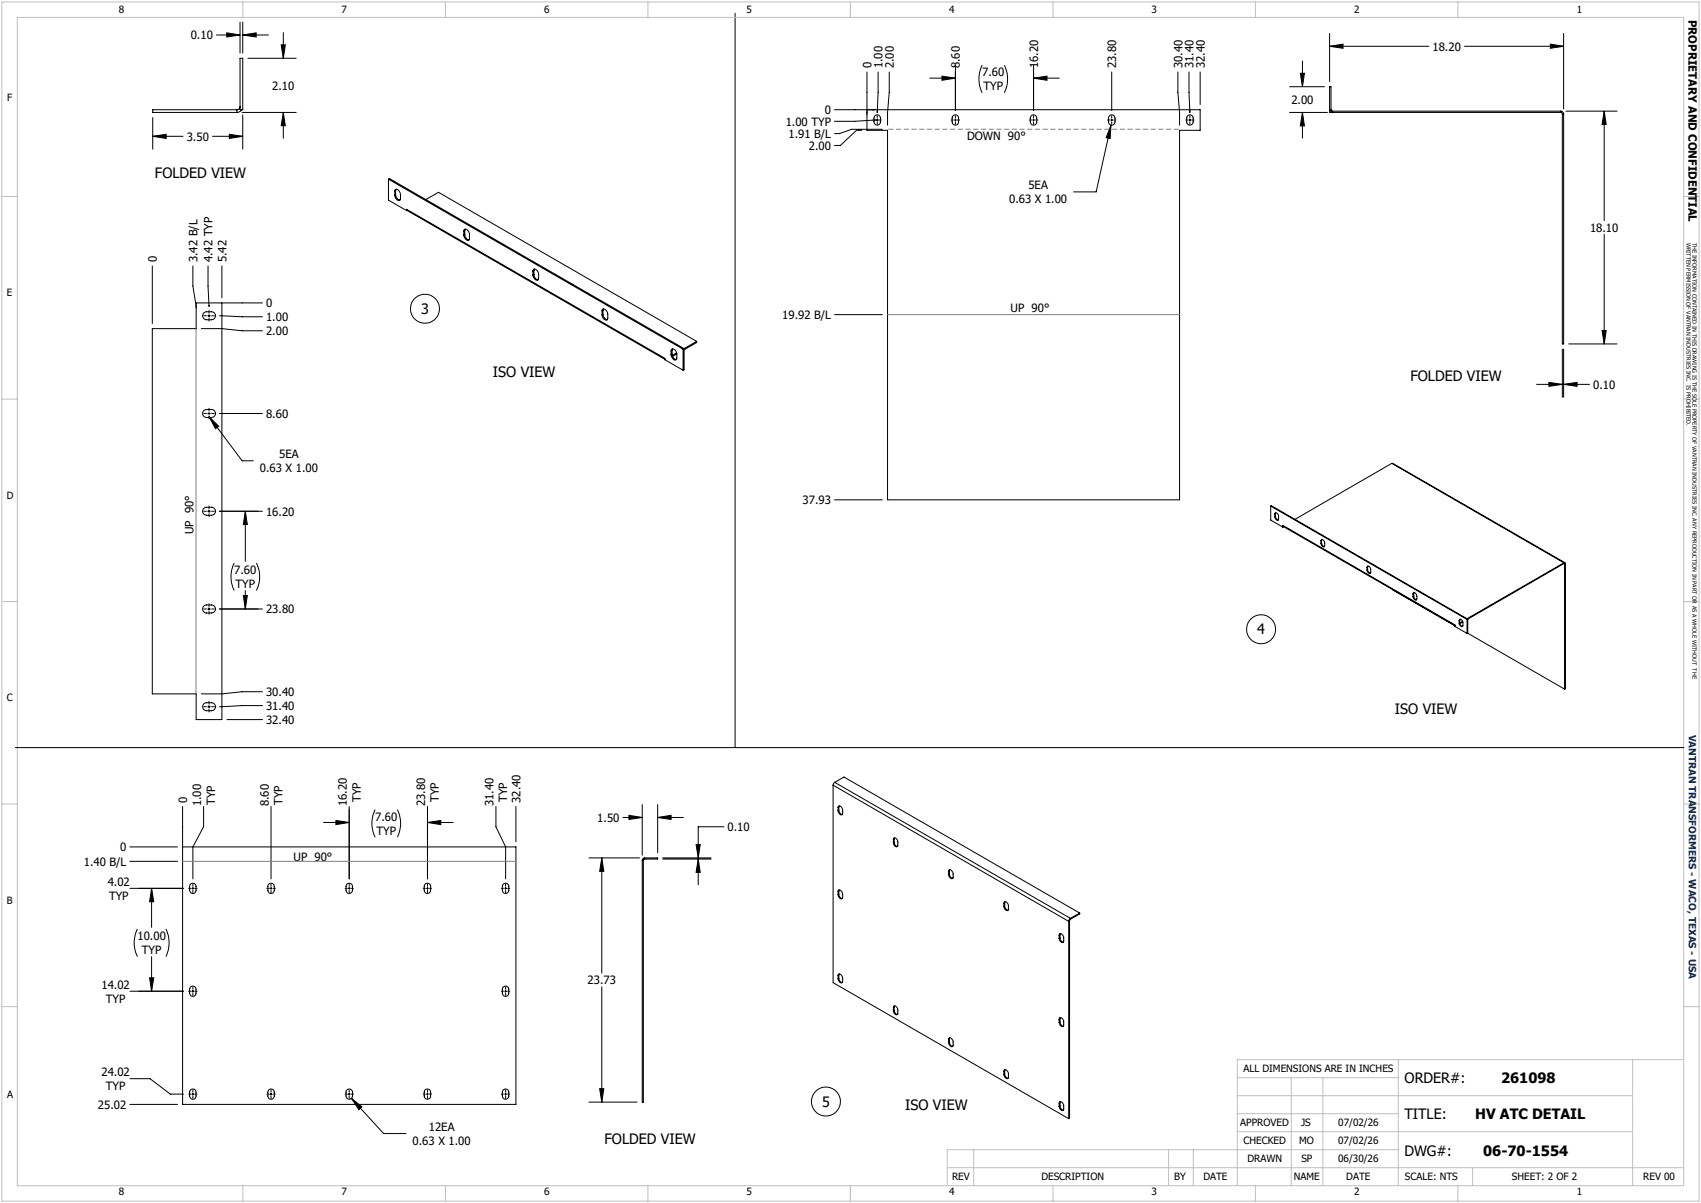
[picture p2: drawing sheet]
<svg xmlns="http://www.w3.org/2000/svg" width="420mm" height="297mm" viewBox="0 0 420 297" stroke-linecap="round" stroke-linejoin="round" font-family="sans-serif">
<g fill="none" stroke="#000" stroke-width=".25">
<path d="M53.4 8.6h5.9M56 8.1l3.3 .5-3.3 .5zM59.3 14.4h.6v12.7h-.6zM59.3 5.5v7.6M59.9 8.6l3.4-.5v1zM59.9 5.5v7.6M59.9 8.6h6.4M61.2 14.4h11.9M69.4 11.1h1l-.4 3.3zM70 8v6.4M181.5 3.3v181.3M214.1 17.8v14.4h5v91.2h72.2v-91.2h5v-5.1h-90.2"/>
<path d="M216.8 17.8l-.2 10v-.5M219.6 17.8v5l-.5 5v3.1M229.6 19.3h6.3M232.6 18.8l3.3 .5-3.3 .5zM235.9 16.1v11.2M242.5 16.1a7.9 7.9 0 0 0 0 6.8M248 16.1a7.9 7.9 0 0 1 0 6.8M255.2 19.3l3.3-.5v1zM255.2 16.1v11.2M255.2 19.3h6.3M274.5 17.8v9.5M290.8 17.8v5l.5 5v3.1"/>
<path d="M293.6 17.8l.2 10v-.5M296.3 17.8v8M321.1 18.1h1l-.5 3.3zM321.6 15.1v6.3M328.3 11.4l3.3-.5v1zM328.3 8.3v11.8M328.3 11.4h24.5M361.6 11.4h24.5M382.8 10.9l3.3 .5-3.3 .5zM386.1 8.3v18.6M37.7 33.7l3.3-.5v1zM37.7 29v7.8"/>
<path d="M37.7 33.7h7.5M52.5 33.7h7.4M56.6 33.2l3.3 .5-3.3 .5zM58.5 27.1h-20.8v.7h20.8M58.5 27.1v.7M59.3 26.3a.78 .78 0 0 1-.8 .8M59.7 27.1l-.5 .5-.7 .2M59.8 27.8h13.3M59.9 28.4v8.4M70 27.8l.4 3.2h-1zM70 27.8v6.3M212.8 32.2h-1.3l-4 3.7h-1.4"/>
<path d="M215.5 29.6h1.4M216 28.6a.79 .79 0 0 1 .9-.2 .79 .79 0 0 1 .5 .7v1a.79 .79 0 0 1-.8 .8 .79 .79 0 0 1-.8-.8zM216 29.6l-4.9 .3h-5M216.6 28.6v.5M216.6 29.4v.5M216.6 30.1v.6M217.1 29.6h.5M217.9 31.9h-7.6l-3 1.1h-1.2M234.8 29.6h.6M235.3 28.6a.79 .79 0 0 1 .9-.2 .79 .79 0 0 1 .5 .7v1a.79 .79 0 0 1-.8 .8 .79 .79 0 0 1-.8-.8zM235.7 29.6h.4M235.9 28.6v.5"/>
<path d="M235.9 29.4v.5M235.9 30.1v.6M236.4 29.6h.5M254.1 29.6h.6M254.6 28.6a.79 .79 0 0 1 .8-.2 .79 .79 0 0 1 .6 .7v1a.79 .79 0 0 1-.8 .8 .79 .79 0 0 1-.8-.8zM255 29.6h.4M255.2 28.6v.5M255.2 29.4v.5M255.2 30.1v.6M255.7 29.6h.6M273.4 29.6h.6M273.9 28.6a.79 .79 0 0 1 .9-.2 .79 .79 0 0 1 .5 .7v1a.79 .79 0 0 1-.8 .8 .79 .79 0 0 1-.8-.8v-1.1z"/>
<path d="M274.2 29.6h.5M274.3 30.9l-.2 3.3-1-.2zM274.3 30.9l-3.6 16.5h-5.6M274.5 28.6v.5M274.5 29.4v.5M274.5 30.1v.6M275 29.6h.6M292.8 29.6h.5M293.2 28.6a.79 .79 0 0 1 .9-.2 .79 .79 0 0 1 .5 .7v1a.79 .79 0 0 1-.8 .8 .79 .79 0 0 1-.8-.8v-1.1zM293.5 29.6h.6M293.8 28.6v.5M293.8 29.4v.5"/>
<path d="M293.8 30.1v.6M294.3 29.6h.6M318.4 27.8h9.4M318.4 21.4h8.6M321.6 27.8l.5 3.3h-1zM321.6 27.8v6.3M328.3 21.4h.3v6.4h-.3zM328.6 27.7l.4 .1M328.6 27l.1 .3 .3 .1M329 27.8h56.4M329 27.4v.4M329 27.4h56.4"/>
<path d="M385.4 27.4a.72 .72 0 0 1 .7 .7M385.4 27.8l.4 .3M385.4 27.4v.4M385.8 28.1v56.8h.3v-56.8M385.8 28.1h.3M386.6 27.4h12.7M396.1 27.4l.5 3.3h-1zM396.1 27.4v27.1M95.9 44.2l.3-.1 72.7 42M95.9 44.2l72.8 42M95.9 44.2v5.2l4.5 2.6M97.5 47.2a.5 .5 0 0 1 .4-.5 .5 .5 0 0 1 .6 .4l.3 .6 .1 1.3a.59 .59 0 0 1-.6 .5 .59 .59 0 0 1-.6-.5l-.2-.8"/>
<path d="M97.5 47.2v1M97.7 48a1.29 1.29 0 0 0 1.1 1.4M97.7 47.1l-.2 .1M97.7 48l-.2 .2M97.7 47.1v.9M97.8 46.7l-.1 .4M100.4 51.7l.1 .3M100.4 51.7l63.8 36.8v.3l4.5 2.6M100.4 51.7v.3M100.5 52l63.7 36.7M100.5 52h-.1M105.1 49.3l3.2-1.8 63.7 36.8"/>
<path d="M114.5 57.1a.58 .58 0 0 1 .6-.5 .58 .58 0 0 1 .6 .5l.2 .6v1.1a.5 .5 0 0 1-.4 .6 .5 .5 0 0 1-.6-.4l-.4-1M114.5 57.1v.9M114.8 57.9a1.31 1.31 0 0 0 1 1.3M114.8 56.9l-.3 .2M114.8 57.9l-.3 .1M114.8 56.9v1M114.9 56.6l-.1 .3M396.1 57.9v27M37.6 65.6v14.3M47.6 65.6v5l.8 5M50.2 77.3l.6-.3h1.4a.99 .99 0 0 1 1 1 .99 .99 0 0 1-1 .9h-1.2a1.01 1.01 0 0 1-.9-.5 1.01 1.01 0 0 1 .1-1.1zM50.3 78h.7"/>
<path d="M51.3 78h.6M51.4 65.6l.2 10v-.2M51.6 76.7v.6M51.6 77.6v.7M51.6 78.6v.7M52.2 78h.7M54.2 78l10.6 .2M54.8 74.8v102.9h-6.4v-6.4h-10.8v-90.2h10.8v-6.3h16.4M54.8 65.6v7.9M131.6 66.9a.52 .52 0 0 1 .4-.5 .52 .52 0 0 1 .6 .4l.3 .5 .1 1.4a.52 .52 0 0 1-.5 .5 .52 .52 0 0 1-.5-.3l-.4-1M131.6 66.9v1M131.8 67.8a1.31 1.31 0 0 0 1.1 1.3"/>
<path d="M131.8 66.8l-.2 .1M131.8 67.8l-.2 .1M131.8 66.8v1M131.9 66.4l-.1 .4M148.7 76.8a.5 .5 0 0 1 .4-.6 .5 .5 0 0 1 .5 .4l.4 .6 .1 1.4a.58 .58 0 0 1-.6 .5 .58 .58 0 0 1-.6-.6l-.2-.8M148.7 76.8v.9M148.9 77.6a1.37 1.37 0 0 0 1.1 1.3M148.9 76.6l-.2 .2M148.9 77.6l-.2 .1M148.9 76.6v1M149 76.3l-.1 .3M206.1 77.7h11.8"/>
<path d="M49.7 81.1h5.1l5 .6h5M165.7 86.6a.58 .58 0 0 1 .6-.5 .58 .58 0 0 1 .6 .5l.2 .8M165.7 86.6v1M165.9 87.5a1.31 1.31 0 0 0 1.1 1.3M165.9 86.5l-.2 .1M165.9 87.5l-.2 .1M165.9 86.5v1M166.1 86.1l-.2 .4M167.1 87.1l-1.1 .7M167.1 87.4v1a.5 .5 0 0 1-.4 .6 .5 .5 0 0 1-.6-.5l-.4-.9M167.1 87.4l-1 .6M168.7 86.2v5.2"/>
<path d="M168.9 86.1l-.2 .1M168.9 86.1v5.2l-.2 .1M172 84.3l-3.1 1.8M172 84.3v.3l-3.1 1.8M379.4 94.9h6.4M382.4 94.4l3.4 .5-3.4 .5zM385.8 86.2v11.9M386.1 94.9l3.3-.5v1zM386.1 86.2v11.9M386.1 94.9h6.4M387.3 84.9h12M395.6 81.6h1l-.5 3.3z"/>
<path d="M50.2 101.5l.6-.4h1.4a.99 .99 0 0 1 1 1 .99 .99 0 0 1-1 1h-1.2a1.01 1.01 0 0 1-.9-.6 1.01 1.01 0 0 1 .1-1zM50.3 102.1h.7M51.3 102.1h.6M51.6 102.9l2.4 2.3-.8 .6zM51.6 102.9l8.2 10.9h2.7M51.6 100.8v.7M51.6 101.8v.6M51.6 102.7v.7M52.2 102.1h.7M54.2 102.1h10.6M343.6 114.4l42.8 24.5M343.6 114.4l-23.9 13.8"/>
<path d="M343.6 114.4l42.6 24.6M50.2 125.6l.6-.4h1.4a.99 .99 0 0 1 1 1 .99 .99 0 0 1-1 1h-1.2a1.01 1.01 0 0 1-.9-.6 1.01 1.01 0 0 1 .1-1zM50.3 126.2h.7M51.3 126.2h.6M51.6 124.9v.7M51.6 125.9v.6M51.6 126.9v.6M52.2 126.2h.7M54.2 126.2h10.6M57.8 139a7.9 7.9 0 0 0 0 6.8M60.6 126.2l.5 3.3h-1zM60.6 126.2v12.4"/>
<path d="M63.3 139a7.9 7.9 0 0 1 0 6.8M206.1 123.4h11.8M313.8 125l.1-.2 48.5 28.1M313.8 125l48.4 27.9M313.8 125v3.4l3 1.7M314.8 126.9a.37 .37 0 0 1 .4-.3 .37 .37 0 0 1 .3 .4l.2 1.1a.41 .41 0 0 1-.5 .4 .41 .41 0 0 1-.3-.5l-.1-.4M314.8 126.9v.7M314.9 127.5l.2 .5 .5 .4M314.9 126.9h-.1M314.9 127.5l-.1 .1M314.9 126.9v.6M315 126.6l-.1 .3"/>
<path d="M316.8 129.7v.3l42.4 24.5M316.8 129.7l42.4 24.6v.4l3 1.7M316.8 129.7v.4M316.9 130l-.1 .1M316.9 130h.1M326.1 133.5a.46 .46 0 0 1 .6-.3 .46 .46 0 0 1 .3 .6l.1 .9a.39 .39 0 0 1-.4 .4 .39 .39 0 0 1-.4-.4l-.2-.5M326.1 133.5v.7M326.3 134.1l.3 .6 .4 .2M326.3 133.4l-.2 .1M326.3 134.1l-.2 .1M326.3 133.4v.7M326.4 133.2l-.1 .2"/>
<path d="M337.7 140l-.2 .1M337.7 140v.6M337.7 139.7v.3M386.2 139l.2-.1 .1 .3M386.2 139.1l.1 .1M386.2 139l-24 13.7M386.2 139v.1M386.2 139.1l-23.8 13.8M386.3 139.2v30.9M386.5 139.2h-.2M386.5 139.2v30.8l-.2 .1M50.2 149.7l.6-.3h1.4a.99 .99 0 0 1 1 1 .99 .99 0 0 1-1 .9h-1.2a1.01 1.01 0 0 1-.9-.5 1.01 1.01 0 0 1 .1-1.1z"/>
<path d="M50.3 150.4h.7M51.3 150.4h.6M51.6 149v.7M51.6 150v.7M51.6 151v.7M52.2 150.4h.7M54.2 150.4h10.6M60.1 147h1l-.5 3.4zM60.6 145.8v4.6M337.5 140.1a.37 .37 0 0 1 .4-.4 .37 .37 0 0 1 .4 .4l.2 1.1a.37 .37 0 0 1-.4 .4 .37 .37 0 0 1-.4-.4l-.2-.5M337.5 140.1v.6M337.7 140.6l.3 .7 .4 .2"/>
<path d="M337.7 140.6l-.2 .1M343.8 145.5v.1M348.9 146.6a.39 .39 0 0 1 .4-.3 .39 .39 0 0 1 .4 .3l.1 1.2a.39 .39 0 0 1-.3 .4 .39 .39 0 0 1-.4-.4l-.2-.5M348.9 146.6v.7M349.1 147.2l.2 .6 .5 .3M349.1 146.5l-.2 .1M349.1 147.2l-.2 .1M349.1 146.5v.7M349.1 146.3v.2M360.3 153.2a.37 .37 0 0 1 .4-.4 .37 .37 0 0 1 .3 .4l.2 1.2a.37 .37 0 0 1-.4 .3 .37 .37 0 0 1-.3-.3l-.2-.6M360.3 153.2v.6M360.4 153.8l.4 .7 .3 .1"/>
<path d="M360.4 153.1l-.1 .1M360.4 153.8h-.1M360.4 153.1v.7M360.5 152.9l-.1 .2M361.1 153.4l-.7 .4M361.2 153.6l-.7 .3M362.2 152.9v3.5M362.4 156.3l23.9 13.8M362.4 152.9h-.2M362.4 152.9v3.4l-.2 .1M50.2 173.8l.6-.3h1.4a.99 .99 0 0 1 1 1 .99 .99 0 0 1-1 1h-1.2a1.01 1.01 0 0 1-.9-.6 1.01 1.01 0 0 1 .1-1.1zM50.3 174.5h.7"/>
<path d="M51.3 174.5h.6M51.6 173.2v.6M51.6 174.2v.6M51.6 175.1v.7M52.2 174.5h.7M56.1 177.7h8.7M64.8 170.8h-5l-5 .5h-5.1M64.8 174.2h-5l-5.6 .3M3.8 184.6h412M45.1 199.1v73.6h82.3v-63.6h-82.3M50.3 199.1v5l-2.7 5v7.9M66.9 199.1v17.9"/>
<path d="M86.2 199.1v17.9M92.6 199.9a7.5 7.5 0 0 0 0 6.8M98.1 199.9a7.5 7.5 0 0 1 0 6.8M105.6 199.1v17.9M122.4 199.1v5l2.4 5v7.9M127.4 199.1v8.7M158.6 198.6v12.5M162.4 198.6v11.9M205.7 193.8l58.2 33.7M205.7 193.8v48.8l58.2 33.6M206.1 193.1l-.4 .7M206.1 193.1l58.2 33.6"/>
<path d="M206.1 193.1l2.3-1.3 58.2 33.6M206.9 199.4a.46 .46 0 0 1 .5-.5 .46 .46 0 0 1 .5 .5l.2 1.4a.46 .46 0 0 1-.5 .4 .46 .46 0 0 1-.4-.4l-.3-.7M206.9 199.4v.7M207.1 199.2l-.2 .2M207.1 199.2v.8M207.2 199l-.1 .2M32.1 209.1h11.7M32.1 219.3h13.2M32.1 212.7h11.7M37.4 219.3l.6 3.3h-1.1zM37.4 219.3v9.6M46.6 219.3h.5"/>
<path d="M47 218.3a.81 .81 0 0 1 .9-.2 .81 .81 0 0 1 .5 .7v1a.79 .79 0 0 1-.8 .8 .79 .79 0 0 1-.8-.8zM47.4 219.3h.5M47.6 218.3v.5M47.6 219.1v.5M47.6 219.8v.6M48.1 219.3h.6M65.9 219.3h.5M66.3 218.3a.81 .81 0 0 1 .9-.2 .81 .81 0 0 1 .5 .7v1a.79 .79 0 0 1-.8 .8 .79 .79 0 0 1-.8-.8v-1.2zM66.7 219.3h.5M66.9 218.3v.5M66.9 219.1v.5M66.9 219.8v.6"/>
<path d="M67.5 219.3h.5M79.9 203.1h6.3M82.9 202.6l3.3 .5-3.3 .5zM85.2 219.3h.5M85.7 218.2a.8 .8 0 0 1 .9-.1 .8 .8 0 0 1 .4 .7v1a.79 .79 0 0 1-.8 .8 .79 .79 0 0 1-.8-.8v-1.2zM86 219.3h.5M86.2 218.3v.5M86.2 219.1v.5M86.2 219.8v.6M86.7 219.3h.6M104.5 219.3h.5M104.9 218.3a.81 .81 0 0 1 .9-.2 .81 .81 0 0 1 .5 .7v1a.79 .79 0 0 1-.8 .8 .79 .79 0 0 1-.8-.8z"/>
<path d="M105.3 219.3h.5M105.6 203.1l3.2-.5v1zM105.6 218.3v.5M105.6 219.1v.5M105.6 219.8v.6M105.6 203.1h6.3M106 219.3h.6M123.8 219.3h.5M124.2 218.3a.81 .81 0 0 1 .9-.2 .81 .81 0 0 1 .5 .7v1a.79 .79 0 0 1-.8 .8 .79 .79 0 0 1-.8-.8zM124.6 219.3h.5M124.8 218.3v.5M124.8 219.1v.5"/>
<path d="M124.8 219.8v.6M125.3 219.3h.6M145.4 211.8h12.5M148.6 211.8l.5 3.3h-1zM148.6 211.8v28.4M153.8 201.8h4.8M155.3 201.3l3.3 .5-3.3 .5zM158.6 212.4h.3M158.6 212.4v59.7h.3v-59.7M159.2 211.8l-.5 .3-.1 .3M159.2 212.1l-.3 .1v.2M159.2 211.8v.3"/>
<path d="M159.2 211.8h3.2v.3h-3.2M162.4 201.8l3.3-.5v1zM162.4 201.8h6.3M163.7 211.8h11.9M163.7 212.1h11.9M171.9 208.5h1l-.5 3.3zM172.4 212.1l.5 3.3h-1zM172.4 212.1v6.3M178.8 204.1h-6.4v7.7M207.1 200l.3 .8 .6 .3M207.1 200l-.2 .1M207.1 220v.8"/>
<path d="M207.1 220l-.2 .1M207.2 219.7l-.1 .3M220.6 207.3a.44 .44 0 0 1 .4-.5 .44 .44 0 0 1 .5 .5l.2 .4v1a.44 .44 0 0 1-.5 .4 .44 .44 0 0 1-.4-.4l-.2-.7M220.6 207.3v.7M220.8 207.9v.2a.98 .98 0 0 0 .8 .8M220.8 207.1l-.2 .2M220.8 207.9l-.2 .1M220.8 207.1v.8M220.8 206.9v.2M234.2 215.1a.44 .44 0 0 1 .5-.4 .44 .44 0 0 1 .4 .5l.2 .4v1a.44 .44 0 0 1-.4 .4 .44 .44 0 0 1-.4-.5l-.3-.6M234.2 215.1v.8M234.4 215.8v.1a1.08 1.08 0 0 0 .9 .9"/>
<path d="M234.4 215l-.2 .1M234.4 215.8l-.2 .1M234.4 215v.8M234.5 214.7l-.1 .3M33.9 229.3a7.6 7.6 0 0 0 0 6.9M37.4 236.2v8.5M41 229.3a7.6 7.6 0 0 1 0 6.9M206.9 220.1a.46 .46 0 0 1 .5-.4 .46 .46 0 0 1 .5 .4l.2 1.4a.46 .46 0 0 1-.5 .5 .46 .46 0 0 1-.4-.5l-.3-.6M206.9 220.1v.8M207.1 220.8l.3 .7 .6 .3M207.1 220.8l-.2 .1M247.9 223a.46 .46 0 0 1 .4-.4 .46 .46 0 0 1 .5 .4l.2 .5v.9a.46 .46 0 0 1-.5 .4 .46 .46 0 0 1-.4-.4l-.2-.6"/>
<path d="M247.9 223v.8M248.1 223.7v.3a.88 .88 0 0 0 .8 .7M248.1 222.9l-.2 .1M248.1 223.7l-.2 .1M248.1 222.9v.8M248.1 222.6v.3M261.5 230.9a.46 .46 0 0 1 .5-.4 .46 .46 0 0 1 .4 .4l.2 .5v.9a.46 .46 0 0 1-.4 .4 .46 .46 0 0 1-.5-.4l-.2-.6M261.5 230.9v.8M261.7 231.6v.1a1.08 1.08 0 0 0 .9 .9M261.7 230.8l-.2 .1M261.7 231.6l-.2 .1M261.7 230.8v.8"/>
<path d="M261.8 230.5l-.1 .3M263.9 227.5v48.7M264.1 227.3l-.2 .2M264.1 227.3v48.8l-.2 .1M264.3 226.7l-.4 .8M264.3 226.9l-.2 .4M264.3 226.7v.2M266.6 225.4v.2l-2.3 1.3M266.6 225.4l-2.3 1.3M32.1 244.7h13.2M36.9 241.4h1.1l-.6 3.3zM46.6 244.7h.5"/>
<path d="M47 243.7a.81 .81 0 0 1 .9-.2 .81 .81 0 0 1 .5 .7v1a.79 .79 0 0 1-.8 .8 .79 .79 0 0 1-.8-.8zM47.4 244.7h.5M47.6 243.7v.5M47.6 244.5v.5M47.6 245.2v.6M48.1 244.7h.6M123.8 244.7h.5M124.2 243.7a.81 .81 0 0 1 .9-.2 .81 .81 0 0 1 .5 .7v1a.79 .79 0 0 1-.8 .8 .79 .79 0 0 1-.8-.8zM124.6 244.7h.5M124.8 243.7v.5M124.8 244.5v.5M124.8 245.2v.6"/>
<path d="M125.3 244.7h.6M148.6 243.7v28.4M206.9 240.8a.46 .46 0 0 1 .5-.4 .46 .46 0 0 1 .5 .5l.2 1.4a.46 .46 0 0 1-.5 .4 .46 .46 0 0 1-.4-.5l-.3-.6M206.9 240.8v.8M207.1 241.5l.3 .8 .6 .3M207.1 240.7v.8M207.1 240.7l-.2 .1M207.1 241.5l-.2 .1M207.2 240.4l-.1 .3M220.6 248.7a.44 .44 0 0 1 .4-.4 .44 .44 0 0 1 .5 .4l.2 .5v1a.44 .44 0 0 1-.5 .4 .44 .44 0 0 1-.4-.5l-.2-.6M220.6 248.7v.8M220.8 249.4v.3a.82 .82 0 0 0 .8 .7"/>
<path d="M220.8 248.6v.8M220.8 248.6l-.2 .1M220.8 249.4l-.2 .1M220.8 248.3v.3M234.2 256.6a.44 .44 0 0 1 .5-.4 .44 .44 0 0 1 .4 .4l.2 .5v.9a.44 .44 0 0 1-.4 .5 .44 .44 0 0 1-.4-.5l-.3-.6M234.2 256.6v.8M234.4 257.3v.1a1.08 1.08 0 0 0 .9 .9M234.4 256.5v.8M234.4 256.5l-.2 .1M234.4 257.3l-.2 .1M234.5 256.2l-.1 .3M261.5 251.6a.46 .46 0 0 1 .5-.4 .46 .46 0 0 1 .4 .4l.2 .5v.9a.46 .46 0 0 1-.4 .5 .46 .46 0 0 1-.5-.5l-.2-.6"/>
<path d="M261.5 251.6v.8M261.7 252.3v.1a.98 .98 0 0 0 .9 .9M261.7 251.5v.8M261.7 251.5l-.2 .1M261.7 252.3l-.2 .1M261.8 251.2l-.1 .3M32.1 272.7h11.7M32.1 266.3h4.9l5.1 3.8h3.2M46.6 270.1h.5M47 269.1a.81 .81 0 0 1 .9-.2 .81 .81 0 0 1 .5 .7v1a.79 .79 0 0 1-.8 .8 .79 .79 0 0 1-.8-.8zM47.4 270.1h.5M47.6 269.1v.5"/>
<path d="M47.6 269.9v.5M47.6 270.6v.6M48.1 270.1h.6M65.9 270.1h.5M66.3 269.1a.81 .81 0 0 1 .9-.2 .81 .81 0 0 1 .5 .7v1a.79 .79 0 0 1-.8 .8 .79 .79 0 0 1-.8-.8v-1.2zM66.7 270.1h.5M66.9 269.1v.5M66.9 269.9v.5M66.9 270.6v.6M67.5 270.1h.5M85.2 270.1h.5M85.7 269a.8 .8 0 0 1 .9-.1 .8 .8 0 0 1 .4 .7v1a.79 .79 0 0 1-.8 .8 .79 .79 0 0 1-.8-.8v-1.2z"/>
<path d="M86 270.1h.5M86.2 269.1v.5M86.2 269.9v.5M86.2 270.6v.6M86.7 270.1h.6M86.8 271.2l2.6 2.1-.8 .7zM86.8 271.2l7.9 8.7h5.6M104.5 270.1h.5M104.9 269.1a.81 .81 0 0 1 .9-.2 .81 .81 0 0 1 .5 .7v1a.79 .79 0 0 1-.8 .8 .79 .79 0 0 1-.8-.8zM105.3 270.1h.5M105.6 269.1v.5M105.6 269.9v.5"/>
<path d="M105.6 270.6v.6M106 270.1h.6M123.8 270.1h.5M124.2 269.1a.81 .81 0 0 1 .9-.2 .81 .81 0 0 1 .5 .7v1a.79 .79 0 0 1-.8 .8 .79 .79 0 0 1-.8-.8zM124.6 270.1h.5M124.8 269.1v.5M124.8 269.9v.5M124.8 270.6v.6M125.3 270.1h.6M145.4 272.1h11.9M148.1 268.8h1l-.5 3.3zM247.9 264.5a.46 .46 0 0 1 .4-.4 .46 .46 0 0 1 .5 .4l.2 .5v.9a.46 .46 0 0 1-.5 .4 .46 .46 0 0 1-.4-.4l-.2-.6"/>
<path d="M247.9 264.5v.8M248.1 265.1l.3 .8 .5 .3M248.1 264.4v.7M248.1 264.4l-.2 .1M248.1 265.1l-.2 .2M248.1 264.1v.3M261.5 272.4a.46 .46 0 0 1 .5-.5 .46 .46 0 0 1 .4 .5l.2 .5v.9a.46 .46 0 0 1-.4 .4 .46 .46 0 0 1-.5-.4l-.2-.6M261.5 272.4v.8M261.7 273l.2 .7 .7 .4M261.7 272.3v.7M261.7 272.3l-.2 .1M261.7 273l-.2 .2"/>
<path d="M261.8 272l-.1 .3"/>
<circle cx="104.9" cy="76.2" r="3.6"/>
<circle cx="311.4" cy="155.4" r="3.6"/>
<circle cx="203.9" cy="272" r="3.6"/>
</g>
<g fill="none" stroke="#c0c0c0" stroke-width=".25">
<path d="M.5 .5h419v296h-419zM4.3 4.3h411.4v288.4h-411.4zM60 .5v3.8M110 .5v3.8M160 .5v3.8M210 .5v3.8M260 .5v3.8M310 .5v3.8M360 .5v3.8M.5 48.5h3.8M415.7 48.5h3.8M.5 98.5h3.8"/>
<path d="M415.7 98.5h3.8M.5 148.5h3.8M415.7 148.5h3.8M.5 198.5h3.8M415.7 198.5h3.8M.5 248.5h3.8M415.7 248.5h3.8M305.5 270.5h97.6M305.5 279.4h97.6M305.5 275h39.8M305.5 266.1h39.8M318.8 266.1v26.6"/>
<path d="M326.6 266.1v26.6M345.3 261.6v31.1M403.1 261.6v31.1M415.7 261.6h-110.2v31.1M60 292.7v3.8M110 292.7v3.8M160 292.7v3.8M210 292.7v3.8M233.9 288.3h181.8M240.4 283.8v8.9M260 292.7v3.8M288.5 283.8v8.9"/>
<path d="M294.6 283.8v8.9M310 292.7v3.8M345.3 283.8h-111.4v8.9M360 292.7v3.8M363.6 288.3v4.4"/>
</g>
<g fill="#000">
<path d="M56 8.1l3.3 .5-3.3 .5zM59.9 8.6l3.4-.5v1zM69.4 11.1h1l-.4 3.3zM232.6 18.8l3.3 .5-3.3 .5zM255.2 19.3l3.3-.5v1zM328.3 11.4l3.3-.5v1zM382.8 10.9l3.3 .5-3.3 .5zM37.7 33.7l3.3-.5v1zM56.6 33.2l3.3 .5-3.3 .5zM70 27.8l.4 3.2h-1zM274.3 30.9l-.2 3.3-1-.2zM321.1 18.1h1l-.5 3.3z"/>
<path d="M321.6 27.8l.5 3.3h-1zM396.1 27.4l.5 3.3h-1zM382.4 94.4l3.4 .5-3.4 .5zM386.1 94.9l3.3-.5v1zM395.6 81.6h1l-.5 3.3zM51.6 102.9l2.4 2.3-.8 .6zM60.6 126.2l.5 3.3h-1zM60.1 147h1l-.5 3.4zM37.4 219.3l.6 3.3h-1.1zM82.9 202.6l3.3 .5-3.3 .5zM105.6 203.1l3.2-.5v1zM148.6 211.8l.5 3.3h-1z"/>
<path d="M155.3 201.3l3.3 .5-3.3 .5zM162.4 201.8l3.3-.5v1zM171.9 208.5h1l-.5 3.3zM172.4 212.1l.5 3.3h-1zM36.9 241.4h1.1l-.6 3.3zM86.8 271.2l2.6 2.1-.8 .7zM148.1 268.8h1l-.5 3.3z"/>
</g>
<path d="M219.1 77.7h72.2M48.4 81.1v90.2M45.1 212.7h82.3" fill="none" stroke="#808080" stroke-width=".25"/>
<path d="M219.1 31.9h72.2" fill="none" stroke="#808080" stroke-width=".25" stroke-dasharray="1.3 .6" stroke-dashoffset="-.2" stroke-linecap="butt"/>
<g font-size="3.5">
<text x="38.3" y="43.8">FOLDED VIEW</text>
<text x="104" y="77.5">3</text>
<text x="121.7" y="93">ISO VIEW</text>
<text x="348.2" y="94.1">FOLDED VIEW</text>
<text x="310.4" y="156.6">4</text>
<text x="344.4" y="176.3">ISO VIEW</text>
<text x="346.8" y="267.4">ORDER#:</text>
<text x="370.7" y="267.4">261098</text>
<text x="203" y="273.2">5</text>
<text x="223.5" y="274.2">ISO VIEW</text>
<text x="346.8" y="276.2">TITLE:</text>
<text x="364.2" y="276.2">HV ATC DETAIL</text>
<text x="149.2" y="282.6">FOLDED VIEW</text>
<text x="346.8" y="285.4">DWG#:</text>
<text x="366.2" y="285.4">06-70-1554</text>
</g>
<g font-size="2.8">
<text x="416.9" y="4.9" transform="rotate(90 416.9 4.9)">PROPRIETARY AND CONFIDENTIAL</text>
<text x="47.1" y="9.7">0.10</text>
<text x="215.2" y="16.9" transform="rotate(-90 215.2 16.9)">0</text>
<text x="217.9" y="16.9" transform="rotate(-90 217.9 16.9)">1.00</text>
<text x="220.7" y="16.9" transform="rotate(-90 220.7 16.9)">2.00</text>
<text x="237" y="16.9" transform="rotate(-90 237 16.9)">8.60</text>
<text x="256.3" y="16.9" transform="rotate(-90 256.3 16.9)">16.20</text>
<text x="275.6" y="16.9" transform="rotate(-90 275.6 16.9)">23.80</text>
<text x="292" y="16.9" transform="rotate(-90 292 16.9)">30.40</text>
<text x="294.7" y="16.9" transform="rotate(-90 294.7 16.9)">31.40</text>
<text x="297.5" y="16.9" transform="rotate(-90 297.5 16.9)">32.40</text>
<text x="353.7" y="12.5">18.20</text>
<text x="67.2" y="22.2">2.10</text>
<text x="242.5" y="18.9">7.60</text>
<text x="242.9" y="22.3">TYP</text>
<text x="203.6" y="28.2">0</text>
<text x="318.9" y="25.7">2.00</text>
<text x="46.1" y="34.7">3.50</text>
<text x="194" y="31">1.00 TYP</text>
<text x="194.7" y="34.1">1.91 B/L</text>
<text x="238.8" y="34.6">DOWN 90°</text>
<text x="199.7" y="37">2.00</text>
<text x="253.9" y="46.8">5EA</text>
<text x="249.2" y="50.2">0.63 X 1.00</text>
<text x="392.6" y="57.2">18.10</text>
<text x="38.7" y="64.7" transform="rotate(-90 38.7 64.7)">0</text>
<text x="48.8" y="64.7" transform="rotate(-90 48.8 64.7)">3.42 B/L</text>
<text x="52.5" y="64.7" transform="rotate(-90 52.5 64.7)">4.42 TYP</text>
<text x="55.9" y="64.7" transform="rotate(-90 55.9 64.7)">5.42</text>
<text x="65.7" y="75.9">0</text>
<text x="249.5" y="77">UP 90°</text>
<text x="65.7" y="79.3">1.00</text>
<text x="65.7" y="82.7">2.00</text>
<text x="193.1" y="78.8">19.92 B/L</text>
<text x="393.4" y="96">0.10</text>
<text x="65.7" y="103.2">8.60</text>
<text x="68.9" y="113.1">5EA</text>
<text x="64.2" y="116.5">0.63 X 1.00</text>
<text x="198.2" y="124.5">37.93</text>
<text x="47.8" y="131.9" transform="rotate(-90 47.8 131.9)">UP 90°</text>
<text x="65.7" y="127.3">16.20</text>
<text x="57.8" y="141.8">7.60</text>
<text x="58.2" y="145.2">TYP</text>
<text x="65.7" y="151.4">23.80</text>
<text x="65.7" y="171.9">30.40</text>
<text x="65.7" y="175.3">31.40</text>
<text x="65.7" y="178.7">32.40</text>
<text x="89.1" y="198" transform="rotate(-90 89.1 198)">TYP</text>
<text x="108.4" y="198" transform="rotate(-90 108.4 198)">TYP</text>
<text x="125.3" y="198" transform="rotate(-90 125.3 198)">TYP</text>
<text x="46.2" y="198.2" transform="rotate(-90 46.2 198.2)">0</text>
<text x="49.7" y="199.1" transform="rotate(-90 49.7 199.1)">1.00</text>
<text x="53.1" y="198.8" transform="rotate(-90 53.1 198.8)">TYP</text>
<text x="66.3" y="199.1" transform="rotate(-90 66.3 199.1)">8.60</text>
<text x="69.7" y="198.8" transform="rotate(-90 69.7 198.8)">TYP</text>
<text x="85.6" y="199.1" transform="rotate(-90 85.6 199.1)">16.20</text>
<text x="92.7" y="202.7">7.60</text>
<text x="105" y="199.1" transform="rotate(-90 105 199.1)">23.80</text>
<text x="121.8" y="199.1" transform="rotate(-90 121.8 199.1)">31.40</text>
<text x="128.5" y="198.2" transform="rotate(-90 128.5 198.2)">32.40</text>
<text x="147.5" y="202.9">1.50</text>
<text x="93" y="206.1">TYP</text>
<text x="179.6" y="205.2">0.10</text>
<text x="20.7" y="213.7">1.40 B/L</text>
<text x="29.6" y="210.2">0</text>
<text x="72.5" y="212.6">UP 90°</text>
<text x="26.6" y="218.7">4.02</text>
<text x="26.9" y="222.1">TYP</text>
<text x="34" y="232.1">10.00</text>
<text x="35" y="235.5">TYP</text>
<text x="25.1" y="244.1">14.02</text>
<text x="145.1" y="243">23.73</text>
<text x="26.1" y="247.5">TYP</text>
<text x="25.1" y="265.7">24.02</text>
<text x="26.1" y="269.1">TYP</text>
<text x="24.2" y="273.7">25.02</text>
<text x="105.9" y="279.2">12EA</text>
<text x="101.9" y="282.6">0.63 X 1.00</text>
</g>
<g font-size="2.5">
<text x="29.3" y="3.1">8</text>
<text x="84.3" y="3.1">7</text>
<text x="134.3" y="3.1">6</text>
<text x="184.3" y="3.1">5</text>
<text x="234.3" y="3.1">4</text>
<text x="284.3" y="3.1">3</text>
<text x="334.3" y="3.1">2</text>
<text x="389.3" y="3.1">1</text>
<text x="1.8" y="25">F</text>
<text x="1.7" y="73.1">E</text>
<text x="1.7" y="123.1">D</text>
<text x="1.7" y="173.1">C</text>
<text x="1.7" y="223.1">B</text>
<text x="307" y="264.7">ALL DIMENSIONS ARE IN INCHES</text>
<text x="1.8" y="271.1">A</text>
<text x="306.2" y="278.1">APPROVED</text>
<text x="321.2" y="278">JS</text>
<text x="330.4" y="278">07/02/26</text>
<text x="307" y="282.5">CHECKED</text>
<text x="308" y="287">DRAWN</text>
<text x="320.8" y="282.5">MO</text>
<text x="321.3" y="287">SP</text>
<text x="330.4" y="282.4">07/02/26</text>
<text x="330.4" y="286.9">06/30/26</text>
<text x="235.1" y="291.3">REV</text>
<text x="257.1" y="291.3">DESCRIPTION</text>
<text x="289.9" y="291.3">BY</text>
<text x="297.1" y="291.3">DATE</text>
<text x="319.5" y="291.3">NAME</text>
<text x="332.4" y="291.2">DATE</text>
<text x="346.9" y="291.3">SCALE: NTS</text>
<text x="373.3" y="291.3">SHEET: 2 OF 2</text>
<text x="405.7" y="291.3">REV 00</text>
<text x="29.3" y="295.1">8</text>
<text x="84.3" y="295.1">7</text>
<text x="134.3" y="295.1">6</text>
<text x="184.3" y="295.1">5</text>
<text x="234.3" y="295.1">4</text>
<text x="284.3" y="295.1">3</text>
<text x="334.3" y="295.1">2</text>
<text x="389.3" y="295.1">1</text>
</g>
<text font-size="2.5" fill="#003082" x="417" y="181.4" transform="rotate(90 417 181.4)">VANTRAN TRANSFORMERS - WACO, TEXAS - USA</text>
<g font-size="1.4">
<text x="416.5" y="59.9" transform="rotate(90 416.5 59.9)">WRITTEN PERMISSION OF VANTRAN INDUSTRIES INC. IS PROHIBITED.</text>
<text x="417.9" y="59.9" transform="rotate(90 417.9 59.9)">THE INFORMATION CONTAINED IN THIS DRAWING IS THE SOLE PROPERTY OF VANTRAN INDUSTRIES INC. ANY REPRODUCTION IN PART OR AS A WHOLE WITHOUT THE</text>
</g>
</svg>
